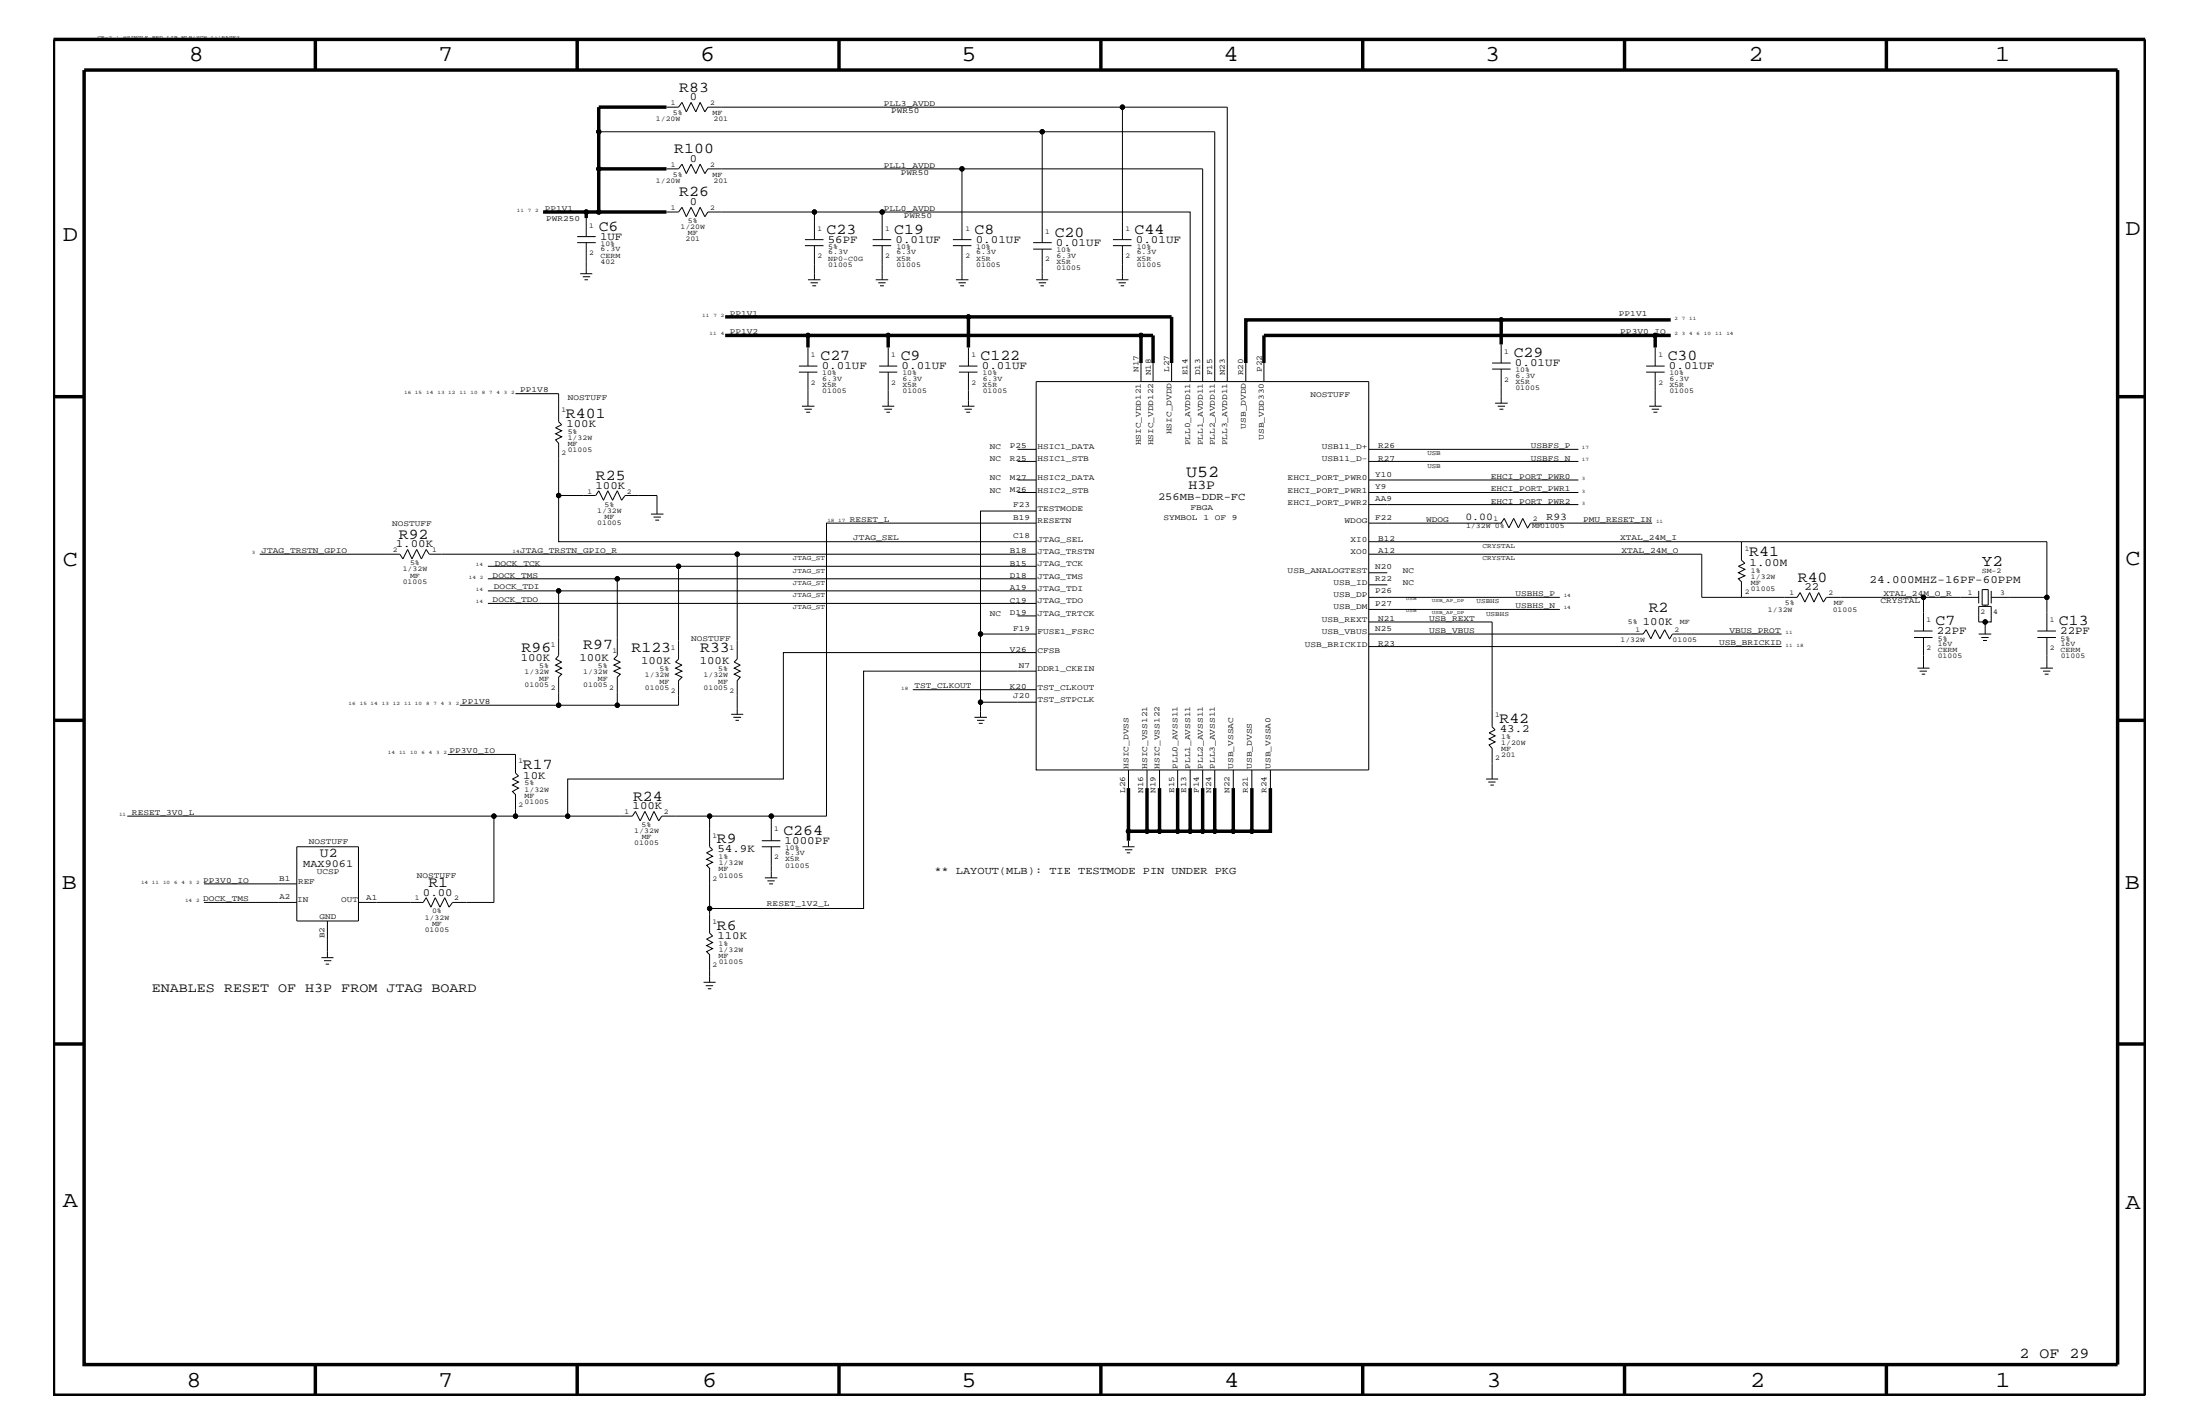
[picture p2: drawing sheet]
<svg xmlns="http://www.w3.org/2000/svg" width="432mm" height="279mm" viewBox="0 0 432 279" stroke-linecap="round" stroke-linejoin="round" font-family="sans-serif">
<g fill="none" stroke="#000" stroke-width=".2">
<path d="M117.5 25.9h87.1M130.8 33.1h2.4l.7-.9 .8 1.9 .9-1.9 1 1.9 .8-1.9 .9 1.9 .6-1h49.9M130.8 21h2.4l.7-.9 .8 1.9 .9-1.9 1 1.9 .8-1.9 .9 1.9 .6-1h81.4M113.3 47.6h3.6M113.3 46.4h3.6M113.9 53.7h2.3M114.4 54.3h1.4M114.7 54.9h.7M115.1 42.8v3.6M115.1 47.6v6.1M130.8 41.6h2.4l.7-.9 .8 1.8 .9-1.8 1 1.8 .8-1.8 .9 1.8 .6-.9h21v5.4M158 48.2h3.6"/>
<path d="M158 47h3.6M158.6 54.9h2.4M159.1 55.5h1.4M159.4 56.1h.8M159.9 41.6h13.2v5.4M159.9 48.2v6.7M171.3 48.2h3.6M171.3 47h3.6M171.9 54.9h2.4M172.4 55.5h1.4M172.7 56.1h.8M173.1 41.6h60.5v33.3"/>
<path d="M173.1 48.2v6.7M187 48.2h3.7M187 47h3.7M187.6 54.9h2.5M188.1 55.5h1.5M188.5 56.1h.7M188.8 47v-13.9h47.3v41.8M188.8 48.2v6.7M202.8 48.9h3.6M202.8 47.6h3.6M203.4 54.9h2.3M203.9 55.5h1.4"/>
<path d="M204.2 56.1h.7M204.6 47.6v-21.7h33.8v49M204.6 48.9v6M218.4 48.2h3.7M218.4 47h3.7M219.1 54.9h2.4M219.5 55.5h1.5M220 56.1h.6M220.3 47v-26h20.6v53.9M220.3 48.2v6.7M101.2 77.2h8.4v5.5l.6 .6-1.1 .6 1.1 .6-1.1 .6 1.1 .6-1.1 .6 .5 .7v10.2M156.8 73h3.6"/>
<path d="M156.8 71.8h3.6M157.4 79.7h2.5M158.6 68.2v3.6M158.6 73v6.7M172.6 73h3.5M172.6 71.8h3.5M173.1 79.7h2.4M174.3 68.2v3.6M174.3 73v6.7M188.2 73h3.7M188.2 71.8h3.7M188.8 79.7h2.5"/>
<path d="M190.1 68.2v3.6M190.1 73v6.7M203.4 74.9h65.2v76.2h-65.2zM223.9 71.2v3.7M226.3 71.2v3.7M230 71.2v3.7M244.5 71.2v3.7M248.1 71.2v3.7M292.9 72.4h3.6M292.9 71.2h3.6M293.5 79.1h2.4M294 79.7h1.4"/>
<path d="M294.6 67.6v3.6M294.6 72.4v6.7M323.1 73h3.6M323.1 71.8h3.6M323.7 79.7h2.4M324.9 68.2v3.6M324.9 73v6.7M157.9 80.3h1.4M158.2 80.9h.8M173.6 80.3h1.5M174 80.9h.7M189.3 80.3h1.5"/>
<path d="M189.7 80.9h.7M199.7 96.6h3.7M199.7 94.2h3.7M199.7 90.5h3.7M199.7 88.2h3.7M268.6 96.6h41.2M268.6 94.2h41.2M268.6 90.5h41.2M268.6 88.2h41.2M268.6 99h41.2M294.3 80.3h.8M324.2 80.3h1.4"/>
<path d="M324.5 80.9h.8M51 108.7h27.5l.6 1 .9-1.9 .9 1.9 .9-1.9 .9 1.9 1-1.9 .5 .9h60.5M95.8 113.6h25.4v15l-.7 .7 1.3 .6-1.3 .6 1.3 .6-1.3 .6 1.3 .6-.6 .6v5.5h-11.6v-5.5l.6-.6-1.1-.6 1.1-.6-1.1-.6 1.1-.6-1.1-.6 .5-.7v-12.7h93.8M95.8 115.9h13.8M95.8 118.4h107.6M95.8 111.1h107.6M121.2 113.6h82.2M127.8 100.9h2.4M128.3 101.5h1.4M128.6 102.1h.8M128.9 100.9v-3.7h-6.2l-.7 1-.8-1.9-1 1.9-.9-1.9-.9 1.9-.9-1.9-.6 .9h-7.3v9.1h93.8M133.2 111.1v18.2l-.6 .6 1.3 .6-1.3 .6 1.3 .6-1.3 .6 1.3 .6-.7 .6v4.9h-12"/>
<path d="M203.4 108.7h-58.7v20.6l-.6 .6 1.2 .6-1.2 .6 1.2 .6-1.2 .6 1.2 .6-.6 .6v6.7M203.4 100.3h-11v24.1M203.4 102.6h-41.2v57.5h-10.8M268.6 108.7h65.4v8.5h18.7l.6-.9 .9 1.8 1-1.8 .8 1.8 1-1.8 .9 1.8 .6-.9h19v6.6M268.6 117.2h37.6M268.6 106.3h133.1v10.9M268.6 102.6h26l.6-.9 1 1.9 .9-1.9 .9 1.9 .9-1.9 .9 1.9M268.6 114.8h3.7M268.6 119.6h37.6M268.6 112.4h3.7M324.3 102.6h-23.9l-.6 1.1M341.8 106.3v3.6l.7 .6-1.3 .6 1.3 .6-1.3 .7 1.3 .6-1.3 .6 .6 .6v3"/>
<path d="M377.5 117.2h10.9M388.4 119h2.4v3h-2.4zM388.4 115.9v2.5M389 115.7h1.2v3h-1.2zM389.6 118.7v.3M390.8 117.2h10.9v6.6M390.8 115.9v2.5M90.3 138.4h19.3M179.2 135.3h24.2M192.4 137.8v2.9M199.7 120.8h3.7M203.4 131.7h-33.9v46.6h-30.2v-7.9l-.6-.6 1.2-.6-1.2-.6 1.2-.6-1.2-.7 1.2-.6-.6-.6v-6h-9.4l-.6 1-.9-1.9-.9 1.9-.9-1.9-1 1.9-.9-1.9-.6 .9h-22.9"/>
<path d="M203.4 124.4h-11v13.4h11M203.4 128h-49.6v24.9h-42.4v7.2M268.6 122h24.3v20.6l.6 .6-1.2 .6 1.2 .6-1.2 .6 1.2 .6-1.2 .6 .6 .6v6.1M268.6 124.4h53.9l.6-.8 .9 1.7 .9-1.7 .9 1.7 .9-1.7 1 1.7M268.6 126.9h81.1M349.7 124.4h-21.4l-.6 1M375.7 125.1h3.6M375.7 123.8h3.6M376.3 131.1h2.4M376.8 131.7h1.4M377.2 132.3h.7M377.5 125.1v6"/>
<path d="M388.4 124.4h2.4M388.9 125.1h1.4M389.2 125.7h.8M389.6 122v2.4M399.9 125.1h3.6M399.9 123.8h3.6M400.5 131.1h2.4M401 131.7h1.4M401.3 132.3h.8M401.7 125.1v6M87.9 148h13.3v3.7l.6 .6-1.2 .6 1.2 .5-1.2 .6 1.2 .6-1.2 .7 .6 .6v4.2h-4.3v17h-8.1l-.7 .9-.8-1.9-.9 1.9-1-1.9-.8 1.9-.9-1.9-.6 1h-12.7M143.5 140.2h2.4"/>
<path d="M143.9 140.7h1.6M144.4 141.3h.6M191.3 140.7h2.4M191.8 141.3h1.4M192.1 141.9h.8M221.5 151.1v3.5M225.1 151.1v3.5M227.6 151.1v3.5M231.1 151.1v3.5M233.6 151.1v3.5M236.1 151.1v3.5M238.4 151.1v3.5"/>
<path d="M242.1 151.1v3.5M245.7 151.1v3.5M249.3 151.1v3.5M291.7 152.9h2.3M292.1 153.4h1.4M292.5 154h.7M25 160.1h71.9M40 177.1h18.3M40 173.4h18.3M58.3 166.1h12.1v14.6h-12.1zM139.3 178.3v4.8l.6 .6-1.2 .6 1.2 .6-1.2 .6 1.2 .6-1.2 .6 .6 .6v5.4M139.3 160.1h12.1v4.9"/>
<path d="M149.5 166.1h3.7M149.5 165h3.7M150.1 172.2h2.5M150.6 172.8h1.5M151 173.4h.7M151.4 166.1v6.1M220.3 166.1h2.4M220.8 166.7h1.5M221.1 167.3h.7M221.5 165v1.1M63.1 187.9h2.3M63.6 188.5h1.4"/>
<path d="M63.9 189.2h.7M64.3 180.7v7.2M138.1 192.7h2.4M138.5 193.4h1.5M138.9 194h.7"/>
<circle cx="117.5" cy="25.9" r=".42"/>
<circle cx="117.5" cy="33.1" r=".42"/>
<circle cx="188.8" cy="33.1" r=".42"/>
<circle cx="204.6" cy="25.9" r=".42"/>
<circle cx="220.3" cy="21" r=".42"/>
<circle cx="115.1" cy="41.6" r=".42"/>
<circle cx="117.5" cy="41.6" r=".42"/>
<circle cx="159.9" cy="41.6" r=".42"/>
<circle cx="173.1" cy="41.6" r=".42"/>
<circle cx="158.6" cy="65.8" r=".42"/>
<circle cx="174.3" cy="65.8" r=".42"/>
<circle cx="190.1" cy="62.2" r=".42"/>
<circle cx="223.9" cy="65.8" r=".42"/>
<circle cx="294.6" cy="62.8" r=".42"/>
<circle cx="324.9" cy="65.8" r=".42"/>
<circle cx="109.6" cy="97.2" r=".42"/>
<circle cx="109.6" cy="115.9" r=".42"/>
<circle cx="121.2" cy="113.6" r=".42"/>
<circle cx="133.2" cy="111.1" r=".42"/>
<circle cx="144.7" cy="108.7" r=".42"/>
<circle cx="377.5" cy="117.2" r=".42"/>
<circle cx="401.7" cy="117.2" r=".42"/>
<circle cx="109.6" cy="138.4" r=".42"/>
<circle cx="121.2" cy="138.4" r=".42"/>
<circle cx="192.4" cy="137.8" r=".42"/>
<circle cx="192.4" cy="124.4" r=".42"/>
<circle cx="389.6" cy="122" r=".42"/>
<circle cx="96.9" cy="160.1" r=".42"/>
<circle cx="101.2" cy="160.1" r=".42"/>
<circle cx="111.4" cy="160.1" r=".42"/>
<circle cx="139.3" cy="160.1" r=".42"/>
<circle cx="139.3" cy="178.3" r=".42"/>
<circle cx="151.4" cy="160.1" r=".42"/>
<circle cx="221.5" cy="163.1" r=".42"/>
<circle cx="225.1" cy="163.1" r=".42"/>
<circle cx="227.6" cy="163.1" r=".42"/>
<circle cx="231.1" cy="163.1" r=".42"/>
<circle cx="233.6" cy="163.1" r=".42"/>
<circle cx="236.1" cy="163.1" r=".42"/>
<circle cx="238.4" cy="163.1" r=".42"/>
<circle cx="242.1" cy="163.1" r=".42"/>
<circle cx="245.7" cy="163.1" r=".42"/>
</g>
<g fill="none" stroke="#000" stroke-width=".68" stroke-linecap="butt">
<path d="M10.5 7.7h410.5v266.1h-410.5zM16.5 13.7h399.1v254h-399.1zM61.9 7.7v6M113.3 7.7v6M164.7 7.7v6M216.1 7.7v6M267.5 7.7v6M318.9 7.7v6M370.2 7.7v6M117.5 33.1v8.5h-2.4v1.2M117.5 33.1h13.3M130.8 21h-13.3v12.1"/>
<path d="M106.6 41.6h8.5M117.5 41.6h13.3M10.5 77.8h6M142.3 65.8h16.3v2.4M142.3 62.2h87.7v9M158.6 65.8h15.7M174.3 65.8h49.6v5.4M174.3 65.8v2.4M190.1 62.2v6M223.9 65.8h2.4v5.4M294.6 62.8v4.8M324.9 68.2v-2.4h-76.8v5.4"/>
<path d="M324.9 65.8h3M327.9 62.8h-83.4v8.4M415.6 77.8h5.4M10.5 141.3h6M221.5 154.6v10.4M225.1 154.6v8.5h-3.6M227.6 154.6v8.5h-2.5M231.1 154.6v8.5M233.6 154.6v8.5M236.1 154.6v8.5h-2.5M238.4 154.6v8.5h-2.3M242.1 154.6v8.5h-3.7"/>
<path d="M245.7 154.6v8.5h-3.6M249.3 154.6v8.5h-3.6M415.6 141.3h5.4M227.6 163.1h6M10.5 204.8h6M415.6 204.8h5.4M61.9 267.7v6.1M113.3 267.7v6.1M164.7 267.7v6.1M216.1 268v5.8M267.5 267.7v6.1M318.9 267.7v6.1"/>
<path d="M370.2 267.7v6.1"/>
</g>
<g fill="#000">
<circle cx="117.5" cy="25.9" r=".42"/>
<circle cx="117.5" cy="33.1" r=".42"/>
<circle cx="188.8" cy="33.1" r=".42"/>
<circle cx="204.6" cy="25.9" r=".42"/>
<circle cx="220.3" cy="21" r=".42"/>
<circle cx="115.1" cy="41.6" r=".42"/>
<circle cx="117.5" cy="41.6" r=".42"/>
<circle cx="159.9" cy="41.6" r=".42"/>
<circle cx="173.1" cy="41.6" r=".42"/>
<circle cx="158.6" cy="65.8" r=".42"/>
<circle cx="174.3" cy="65.8" r=".42"/>
<circle cx="190.1" cy="62.2" r=".42"/>
<circle cx="223.9" cy="65.8" r=".42"/>
<circle cx="294.6" cy="62.8" r=".42"/>
<circle cx="324.9" cy="65.8" r=".42"/>
<circle cx="109.6" cy="97.2" r=".42"/>
<circle cx="109.6" cy="115.9" r=".42"/>
<circle cx="121.2" cy="113.6" r=".42"/>
<circle cx="133.2" cy="111.1" r=".42"/>
<circle cx="144.7" cy="108.7" r=".42"/>
<circle cx="377.5" cy="117.2" r=".42"/>
<circle cx="401.7" cy="117.2" r=".42"/>
<circle cx="109.6" cy="138.4" r=".42"/>
<circle cx="121.2" cy="138.4" r=".42"/>
<circle cx="192.4" cy="137.8" r=".42"/>
<circle cx="192.4" cy="124.4" r=".42"/>
<circle cx="389.6" cy="122" r=".42"/>
<circle cx="96.9" cy="160.1" r=".42"/>
<circle cx="101.2" cy="160.1" r=".42"/>
<circle cx="111.4" cy="160.1" r=".42"/>
<circle cx="139.3" cy="160.1" r=".42"/>
<circle cx="139.3" cy="178.3" r=".42"/>
<circle cx="151.4" cy="160.1" r=".42"/>
<circle cx="221.5" cy="163.1" r=".42"/>
<circle cx="225.1" cy="163.1" r=".42"/>
<circle cx="227.6" cy="163.1" r=".42"/>
<circle cx="231.1" cy="163.1" r=".42"/>
<circle cx="233.6" cy="163.1" r=".42"/>
<circle cx="236.1" cy="163.1" r=".42"/>
<circle cx="238.4" cy="163.1" r=".42"/>
<circle cx="242.1" cy="163.1" r=".42"/>
<circle cx="245.7" cy="163.1" r=".42"/>
</g>
<g font-size="4.5">
<text x="37.1" y="12.1">8</text>
<text x="86" y="12.1">7</text>
<text x="137.4" y="12.1">6</text>
<text x="188.7" y="12.1">5</text>
<text x="240.1" y="12.1">4</text>
<text x="291.5" y="12.1">3</text>
<text x="343.2" y="12.1">2</text>
<text x="391.6" y="12.1">1</text>
<text x="12.4" y="47.3">D</text>
<text x="417.2" y="46.2">D</text>
<text x="12.4" y="111">C</text>
<text x="417.2" y="110.8">C</text>
<text x="12.1" y="174.5">B</text>
<text x="417.1" y="174.4">B</text>
<text x="12.4" y="236.8">A</text>
<text x="417.2" y="237.2">A</text>
<text x="36.6" y="272.1">8</text>
<text x="86" y="272.1">7</text>
<text x="137.8" y="272.1">6</text>
<text x="188.7" y="272.1">5</text>
<text x="240.3" y="272.1">4</text>
<text x="291.8" y="272.1">3</text>
<text x="343.5" y="272.1">2</text>
<text x="391.7" y="272.1">1</text>
</g>
<text font-size="3.3" x="232.8" y="93.6">U52</text>
<text font-size="3.1" x="389" y="111.1">Y2</text>
<g font-size="3">
<text x="133.3" y="18">R83</text>
<text x="132.3" y="30.1">R100</text>
<text x="133.3" y="38.6">R26</text>
<text x="117.5" y="45.2">C6</text>
<text x="162.2" y="45.8">C23</text>
<text x="175.5" y="45.8">C19</text>
<text x="191.3" y="45.8">C8</text>
<text x="207" y="46.4">C20</text>
<text x="222.7" y="45.8">C44</text>
<text x="161" y="70.6">C27</text>
<text x="176.8" y="70.6">C9</text>
<text x="192.4" y="70.6">C122</text>
<text x="297.1" y="70">C29</text>
<text x="327.3" y="70.6">C30</text>
<text x="111.1" y="82">R401</text>
<text x="117" y="94.2">R25</text>
<text x="78.3" y="105.7">R92</text>
<text x="343.3" y="109.2">R41</text>
<text x="352.8" y="114.2">R40</text>
<text x="323.6" y="120.2">R2</text>
<text x="379.9" y="122.6">C7</text>
<text x="404.1" y="122.6">C13</text>
<text x="102.4" y="128">R96</text>
<text x="114.5" y="127.4">R97</text>
<text x="124" y="128">R123</text>
<text x="137.4" y="128">R33</text>
<text x="294.3" y="141.8">R42</text>
<text x="102.6" y="150.9">R17</text>
<text x="124.2" y="157.1">R24</text>
<text x="140.7" y="165.5">R9</text>
<text x="153.8" y="163.8">C264</text>
<text x="84.1" y="174">R1</text>
<text x="140.7" y="182.4">R6</text>
<text x="396.4" y="266.5">2 OF 29</text>
</g>
<g font-size="2.6">
<text x="233.3" y="96">H3P</text>
<text x="62.8" y="168.2">U2</text>
<text x="29.8" y="194.6">ENABLES RESET OF H3P FROM JTAG BOARD</text>
</g>
<g font-size="2.2">
<text x="135.4" y="19.7">0</text>
<text x="135.4" y="31.8">0</text>
<text x="135.4" y="40.2">0</text>
<text x="117.8" y="47">1UF</text>
<text x="162.5" y="47.6">56PF</text>
<text x="175.8" y="47.6">0.01UF</text>
<text x="191.5" y="47.6">0.01UF</text>
<text x="222.9" y="47.6">0.01UF</text>
<text x="207.3" y="48.2">0.01UF</text>
<text x="297.3" y="71.8">0.01UF</text>
<text x="161.3" y="72.4">0.01UF</text>
<text x="177" y="72.4">0.01UF</text>
<text x="192.7" y="72.4">0.01UF</text>
<text x="327.6" y="72.4">0.01UF</text>
<text x="111.2" y="83.8">100K</text>
<text x="116.9" y="95.9">100K</text>
<text x="77.7" y="107.4">1.00K</text>
<text x="343.4" y="111">1.00M</text>
<text x="354.2" y="115.9">22</text>
<text x="366.9" y="114.3">24.000MHZ-16PF-60PPM</text>
<text x="322.5" y="122.5">100K</text>
<text x="380.2" y="124.4">22PF</text>
<text x="404.4" y="124.4">22PF</text>
<text x="102.2" y="129.7">100K</text>
<text x="113.7" y="129.7">100K</text>
<text x="125.8" y="130.3">100K</text>
<text x="137.3" y="130.3">100K</text>
<text x="294.4" y="143.6">43.2</text>
<text x="102.7" y="152.8">10K</text>
<text x="124.2" y="158.8">100K</text>
<text x="140.8" y="167.2">54.9K</text>
<text x="154" y="165.6">1000PF</text>
<text x="83" y="175.7">0.00</text>
<text x="140.8" y="184.2">110K</text>
</g>
<g font-size="2.1">
<text x="227.3" y="98.2">256MB-DDR-FC</text>
<text x="59.5" y="170">MAX9061</text>
<text x="183.4" y="171.6">** LAYOUT(MLB): TIE TESTMODE PIN UNDER PKG</text>
</g>
<g font-size="2">
<text x="287.6" y="102">0.00</text>
<text x="303.5" y="102.1">R93</text>
</g>
<g font-size="1.6">
<text x="173.5" y="20.8">PLL3_AVDD</text>
<text x="174.9" y="22.2">PWR50</text>
<text x="173.5" y="32.9">PLL1_AVDD</text>
<text x="176.8" y="34.3">PWR50</text>
<text x="106.9" y="41.3">PP1V1</text>
<text x="173.5" y="41.3">PLL0_AVDD</text>
<text x="107.2" y="43.4">PWR250</text>
<text x="177.4" y="42.8">PWR50</text>
<text x="143.3" y="65.6">PP1V2</text>
<text x="143.3" y="61.9">PP1V1</text>
<text x="317.8" y="62.1">PP1V1</text>
<text x="318" y="65.6">PP3V0_IO</text>
<text x="102.1" y="77">PP1V8</text>
<text x="223.4" y="73" transform="rotate(-90 223.4 73)">N17</text>
<text x="225.9" y="73.6" transform="rotate(-90 225.9 73.6)">N18</text>
<text x="229.4" y="73" transform="rotate(-90 229.4 73)">L27</text>
<text x="233.1" y="73.6" transform="rotate(-90 233.1 73.6)">E14</text>
<text x="235.5" y="73.6" transform="rotate(-90 235.5 73.6)">D13</text>
<text x="237.9" y="73.6" transform="rotate(-90 237.9 73.6)">F15</text>
<text x="240.4" y="73.6" transform="rotate(-90 240.4 73.6)">N23</text>
<text x="244" y="73.6" transform="rotate(-90 244 73.6)">R20</text>
<text x="247.6" y="73" transform="rotate(-90 247.6 73)">P22</text>
<text x="257.2" y="77.8">NOSTUFF</text>
<text x="111.4" y="78.5">NOSTUFF</text>
<text x="194.3" y="88.2">NC</text>
<text x="198.2" y="88">P25</text>
<text x="203.6" y="88.2">HSIC1_DATA</text>
<text x="223.9" y="87.4" transform="rotate(-90 223.9 87.4)">HSIC_VDD121</text>
<text x="226.3" y="87.4" transform="rotate(-90 226.3 87.4)">HSIC_VDD122</text>
<text x="230" y="85.2" transform="rotate(-90 230 85.2)">HSIC_DVDD</text>
<text x="233.6" y="87.4" transform="rotate(-90 233.6 87.4)">PLL0_AVDD11</text>
<text x="236.1" y="87.4" transform="rotate(-90 236.1 87.4)">PLL1_AVDD11</text>
<text x="238.4" y="87.4" transform="rotate(-90 238.4 87.4)">PLL2_AVDD11</text>
<text x="240.9" y="87.4" transform="rotate(-90 240.9 87.4)">PLL3_AVDD11</text>
<text x="244.5" y="84.1" transform="rotate(-90 244.5 84.1)">USB_DVDD</text>
<text x="248.1" y="86.3" transform="rotate(-90 248.1 86.3)">USB_VDD330</text>
<text x="259.4" y="88.2">USB11_D+</text>
<text x="270.5" y="88">R26</text>
<text x="300.5" y="87.9">USBFS_P</text>
<text x="194.3" y="90.5">NC</text>
<text x="194.3" y="94.2">NC</text>
<text x="198.2" y="90.5">R25</text>
<text x="198.2" y="94.1">M27</text>
<text x="203.6" y="94.2">HSIC2_DATA</text>
<text x="203.6" y="90.5">HSIC1_STB</text>
<text x="252.7" y="94.2">EHCI_PORT_PWR0</text>
<text x="259.4" y="90.5">USB11_D-</text>
<text x="269.9" y="93.5">Y10</text>
<text x="269.9" y="95.9">Y9</text>
<text x="270.5" y="90.5">R27</text>
<text x="292.6" y="93.9">EHCI_PORT_PWR0</text>
<text x="300.5" y="90.4">USBFS_N</text>
<text x="194.3" y="96.6">NC</text>
<text x="198.2" y="96.5">M26</text>
<text x="198.9" y="102">B19</text>
<text x="198.9" y="99.5">F23</text>
<text x="203.6" y="96.6">HSIC2_STB</text>
<text x="203.6" y="100.3">TESTMODE</text>
<text x="233.6" y="100">FBGA</text>
<text x="252.7" y="99">EHCI_PORT_PWR2</text>
<text x="252.7" y="96.6">EHCI_PORT_PWR1</text>
<text x="269.9" y="102">F22</text>
<text x="269.9" y="98.3">AA9</text>
<text x="292.6" y="96.4">EHCI_PORT_PWR1</text>
<text x="292.6" y="98.8">EHCI_PORT_PWR2</text>
<text x="77" y="103.2">NOSTUFF</text>
<text x="166.8" y="102.4">RESET_L</text>
<text x="167.5" y="106">JTAG_SEL</text>
<text x="198.9" y="105.6">C18</text>
<text x="203.6" y="106.3">JTAG_SEL</text>
<text x="203.6" y="102.6">RESETN</text>
<text x="228.3" y="102.1">SYMBOL 1 OF 9</text>
<text x="263.9" y="102.6">WDOG</text>
<text x="265.1" y="106.3">XI0</text>
<text x="270.5" y="106.2">B12</text>
<text x="279.9" y="102.4">WDOG</text>
<text x="310.7" y="102.4">PMU_RESET_IN</text>
<text x="318" y="106">XTAL_24M_I</text>
<text x="51.3" y="108.5">JTAG_TRSTN_GPIO</text>
<text x="96.7" y="113.3">DOCK_TMS</text>
<text x="97.1" y="111">DOCK_TCK</text>
<text x="102.1" y="108.5">JTAG_TRSTN_GPIO_R</text>
<text x="198.2" y="111">B15</text>
<text x="198.2" y="113.4">D18</text>
<text x="198.2" y="108.6">B18</text>
<text x="203.6" y="108.7">JTAG_TRSTN</text>
<text x="203.6" y="113.6">JTAG_TMS</text>
<text x="203.6" y="111.1">JTAG_TCK</text>
<text x="252.7" y="112.4">USB_ANALOGTEST</text>
<text x="265.1" y="108.7">XO0</text>
<text x="269.9" y="111.6">N20</text>
<text x="270.5" y="108.6">A12</text>
<text x="275.3" y="112.4">NC</text>
<text x="318.3" y="108.5">XTAL_24M_O</text>
<text x="96.7" y="118.1">DOCK_TDO</text>
<text x="96.9" y="115.6">DOCK_TDI</text>
<text x="198.2" y="115.9">A19</text>
<text x="198.2" y="118.3">C19</text>
<text x="203.6" y="118.4">JTAG_TDO</text>
<text x="203.6" y="115.9">JTAG_TDI</text>
<text x="261.7" y="119.6">USB_DM</text>
<text x="261.7" y="117.2">USB_DP</text>
<text x="261.7" y="114.8">USB_ID</text>
<text x="269.9" y="114.1">R22</text>
<text x="269.9" y="118.9">P27</text>
<text x="269.9" y="116.4">P26</text>
<text x="275.3" y="114.8">NC</text>
<text x="297.4" y="119.3">USBHS_N</text>
<text x="297.4" y="117">USBHS_P</text>
<text x="369.1" y="118.4">CRYSTAL</text>
<text x="369.7" y="117">XTAL_24M_O_R</text>
<text x="135.6" y="125.7">NOSTUFF</text>
<text x="194.3" y="120.8">NC</text>
<text x="198.2" y="120.7">D19</text>
<text x="198.9" y="123.7">F19</text>
<text x="203.6" y="124.4">FUSE1_FSRC</text>
<text x="203.6" y="120.8">JTAG_TRTCK</text>
<text x="259.4" y="124.4">USB_VBUS</text>
<text x="259.4" y="122">USB_REXT</text>
<text x="269.9" y="123.7">N25</text>
<text x="270.5" y="121.9">N21</text>
<text x="280.5" y="121.8">USB_REXT</text>
<text x="280.5" y="124.2">USB_VBUS</text>
<text x="339.4" y="124.1">VBUS_PROT</text>
<text x="198.2" y="128">V26</text>
<text x="200" y="131">N7</text>
<text x="203.6" y="131.7">DDR1_CKEIN</text>
<text x="203.6" y="128">CFSB</text>
<text x="256.1" y="126.9">USB_BRICKID</text>
<text x="270.5" y="126.8">R23</text>
<text x="337.4" y="126.6">USB_BRICKID</text>
<text x="179.5" y="135.1">TST_CLKOUT</text>
<text x="198.2" y="135.2">K20</text>
<text x="198.9" y="137">J20</text>
<text x="203.6" y="135.3">TST_CLKOUT</text>
<text x="203.6" y="137.8">TST_STPCLK</text>
<text x="90.7" y="138.1">PP1V8</text>
<text x="88.2" y="147.8">PP3V0_IO</text>
<text x="220.8" y="155.6" transform="rotate(-90 220.8 155.6)">L26</text>
<text x="221.5" y="150.8" transform="rotate(-90 221.5 150.8)">HSIC_DVSS</text>
<text x="224.4" y="155.6" transform="rotate(-90 224.4 155.6)">N16</text>
<text x="225.1" y="150.8" transform="rotate(-90 225.1 150.8)">HSIC_VSS121</text>
<text x="226.8" y="155.6" transform="rotate(-90 226.8 155.6)">N19</text>
<text x="227.6" y="150.8" transform="rotate(-90 227.6 150.8)">HSIC_VSS122</text>
<text x="230.5" y="155.6" transform="rotate(-90 230.5 155.6)">E15</text>
<text x="231.1" y="150.8" transform="rotate(-90 231.1 150.8)">PLL0_AVSS11</text>
<text x="232.8" y="155.6" transform="rotate(-90 232.8 155.6)">E13</text>
<text x="233.6" y="150.8" transform="rotate(-90 233.6 150.8)">PLL1_AVSS11</text>
<text x="235.3" y="155.6" transform="rotate(-90 235.3 155.6)">F14</text>
<text x="236.1" y="150.8" transform="rotate(-90 236.1 150.8)">PLL2_AVSS11</text>
<text x="237.7" y="155.6" transform="rotate(-90 237.7 155.6)">N24</text>
<text x="238.4" y="150.8" transform="rotate(-90 238.4 150.8)">PLL3_AVSS11</text>
<text x="241.3" y="155.6" transform="rotate(-90 241.3 155.6)">N22</text>
<text x="242.1" y="150.8" transform="rotate(-90 242.1 150.8)">USB_VSSAC</text>
<text x="244.9" y="155.6" transform="rotate(-90 244.9 155.6)">R21</text>
<text x="245.7" y="150.8" transform="rotate(-90 245.7 150.8)">USB_DVSS</text>
<text x="248.6" y="155.6" transform="rotate(-90 248.6 155.6)">R24</text>
<text x="249.3" y="150.8" transform="rotate(-90 249.3 150.8)">USB_VSSA0</text>
<text x="25.9" y="159.9">RESET_3V0_L</text>
<text x="60.6" y="165.6">NOSTUFF</text>
<text x="39.9" y="173.2">PP3V0_IO</text>
<text x="54.8" y="172.8">B1</text>
<text x="58.5" y="173.4">REF</text>
<text x="62.2" y="171.6">UCSP</text>
<text x="81.8" y="172.2">NOSTUFF</text>
<text x="39.9" y="176.8">DOCK_TMS</text>
<text x="54.9" y="176.5">A2</text>
<text x="58.3" y="177.1">IN</text>
<text x="67" y="177.1">OUT</text>
<text x="71.9" y="176.6">A1</text>
<text x="150.5" y="177.7">RESET_1V2_L</text>
<text x="62.7" y="180.3">GND</text>
<text x="63.7" y="184.1" transform="rotate(-90 63.7 184.1)">B2</text>
</g>
<g font-size="1.4">
<text x="128.7" y="23.8">1/20W</text>
<text x="131.7" y="20.7">1</text>
<text x="132" y="22.6">5%</text>
<text x="139.4" y="20.7">2</text>
<text x="139.8" y="22.6">MF</text>
<text x="140" y="23.8">201</text>
<text x="128.7" y="35.9">1/20W</text>
<text x="131.7" y="32.8">1</text>
<text x="132" y="34.7">5%</text>
<text x="139.4" y="32.8">2</text>
<text x="139.8" y="34.7">MF</text>
<text x="140" y="35.9">201</text>
<text x="131.7" y="41.3">1</text>
<text x="139.4" y="41.3">2</text>
<text x="115.7" y="44.6">1</text>
<text x="133.6" y="45">1/20W</text>
<text x="134.5" y="47.4">201</text>
<text x="135" y="46.2">MF</text>
<text x="135" y="43.8">5%</text>
<text x="160.4" y="45.2">1</text>
<text x="173.7" y="45.2">1</text>
<text x="189.5" y="45.2">1</text>
<text x="205.1" y="45.8">1</text>
<text x="220.9" y="45.2">1</text>
<text x="115.7" y="50.1">2</text>
<text x="117.9" y="48.2">10%</text>
<text x="117.9" y="51.8">402</text>
<text x="117.9" y="49.3">6.3V</text>
<text x="117.9" y="50.6">CERM</text>
<text x="160.4" y="50.7">2</text>
<text x="162.6" y="51.2">NP0-C0G</text>
<text x="162.6" y="52.4">01005</text>
<text x="162.6" y="49.9">6.3V</text>
<text x="162.6" y="48.9">5%</text>
<text x="173.7" y="50.7">2</text>
<text x="175.9" y="51.2">X5R</text>
<text x="175.9" y="48.9">10%</text>
<text x="175.9" y="52.4">01005</text>
<text x="175.9" y="49.9">6.3V</text>
<text x="189.5" y="50.7">2</text>
<text x="191.6" y="49.9">6.3V</text>
<text x="191.6" y="52.4">01005</text>
<text x="191.6" y="51.2">X5R</text>
<text x="191.6" y="48.9">10%</text>
<text x="205.1" y="51.3">2</text>
<text x="207.3" y="52.9">01005</text>
<text x="207.3" y="50.6">6.3V</text>
<text x="207.3" y="51.8">X5R</text>
<text x="207.3" y="49.5">10%</text>
<text x="220.9" y="50.7">2</text>
<text x="223.1" y="48.9">10%</text>
<text x="223.1" y="51.2">X5R</text>
<text x="223.1" y="49.9">6.3V</text>
<text x="223.1" y="52.4">01005</text>
<text x="159.2" y="70">1</text>
<text x="174.9" y="70">1</text>
<text x="190.7" y="70">1</text>
<text x="295.2" y="69.4">1</text>
<text x="325.5" y="70">1</text>
<text x="159.2" y="75.5">2</text>
<text x="161.4" y="73.6">10%</text>
<text x="161.4" y="76">X5R</text>
<text x="161.4" y="74.7">6.3V</text>
<text x="161.4" y="77.2">01005</text>
<text x="174.9" y="75.5">2</text>
<text x="177.1" y="77.2">01005</text>
<text x="177.1" y="73.6">10%</text>
<text x="177.1" y="76">X5R</text>
<text x="177.1" y="74.7">6.3V</text>
<text x="190.7" y="75.5">2</text>
<text x="192.9" y="76">X5R</text>
<text x="192.9" y="73.6">10%</text>
<text x="192.9" y="77.2">01005</text>
<text x="192.9" y="74.7">6.3V</text>
<text x="295.2" y="74.9">2</text>
<text x="297.4" y="74.1">6.3V</text>
<text x="297.4" y="76.6">01005</text>
<text x="297.4" y="73">10%</text>
<text x="297.4" y="75.3">X5R</text>
<text x="325.5" y="75.5">2</text>
<text x="327.7" y="74.7">6.3V</text>
<text x="327.7" y="76">X5R</text>
<text x="327.7" y="73.6">10%</text>
<text x="327.7" y="77.2">01005</text>
<text x="110.2" y="80.9">1</text>
<text x="110.2" y="89.4">2</text>
<text x="111.4" y="87.6">MF</text>
<text x="111.4" y="85.1">5%</text>
<text x="111.4" y="88.8">01005</text>
<text x="111.4" y="86.3">1/32W</text>
<text x="280.2" y="89.4">USB</text>
<text x="280.2" y="91.8">USB</text>
<text x="115.3" y="96.9">1</text>
<text x="117.2" y="100.6">1/32W</text>
<text x="118.7" y="99.4">5%</text>
<text x="118.7" y="101.8">MF</text>
<text x="123" y="96.9">2</text>
<text x="117.2" y="103.1">01005</text>
<text x="287.7" y="103.7">1/32W 0%</text>
<text x="291" y="107.5">CRYSTAL</text>
<text x="293.1" y="102.3">1</text>
<text x="300.7" y="103.7">MF01005</text>
<text x="300.8" y="102.3">2</text>
<text x="77.1" y="108.3">2</text>
<text x="79" y="112.1">1/32W</text>
<text x="80.5" y="110.9">5%</text>
<text x="80.5" y="113.3">MF</text>
<text x="84.8" y="108.3">1</text>
<text x="155.6" y="112.4">JTAG_ST</text>
<text x="155.6" y="109.9">JTAG_ST</text>
<text x="291" y="109.9">CRYSTAL</text>
<text x="342.5" y="108.1">1</text>
<text x="343.7" y="113.6">1/32W</text>
<text x="343.7" y="112.4">1%</text>
<text x="389" y="112.5">SM-2</text>
<text x="79" y="114.5">01005</text>
<text x="155.6" y="117.2">JTAG_ST</text>
<text x="155.6" y="119.6">JTAG_ST</text>
<text x="155.6" y="114.8">JTAG_ST</text>
<text x="289.8" y="118.4">USBHS</text>
<text x="342.5" y="116.6">2</text>
<text x="343.7" y="115.9">01005</text>
<text x="343.7" y="114.8">MF</text>
<text x="350.3" y="118.7">5%</text>
<text x="351.2" y="116.8">1</text>
<text x="358.9" y="116.8">2</text>
<text x="360" y="118.7">MF</text>
<text x="386.2" y="116.8">1</text>
<text x="392.6" y="116.8">3</text>
<text x="291.7" y="120.8">USBHS</text>
<text x="319.5" y="122.4">5%</text>
<text x="321" y="124.1">1</text>
<text x="328.7" y="124.1">2</text>
<text x="329.7" y="122.4">MF</text>
<text x="347" y="120">1/32W</text>
<text x="359.7" y="120">01005</text>
<text x="378.1" y="122">1</text>
<text x="380.3" y="125.7">5%</text>
<text x="388.7" y="120.4">2</text>
<text x="391.2" y="120.4">4</text>
<text x="402.3" y="122">1</text>
<text x="404.5" y="125.7">5%</text>
<text x="105.8" y="131.1">5%</text>
<text x="108.1" y="126.9">1</text>
<text x="117.3" y="131.1">5%</text>
<text x="120.2" y="128">1</text>
<text x="129.5" y="131.7">5%</text>
<text x="131.7" y="127.5">1</text>
<text x="141" y="131.7">5%</text>
<text x="143.2" y="127.5">1</text>
<text x="318.1" y="126">1/32W</text>
<text x="328.3" y="126">01005</text>
<text x="378.1" y="127.5">2</text>
<text x="380.3" y="128">CERM</text>
<text x="380.3" y="126.8">16V</text>
<text x="380.3" y="129.1">01005</text>
<text x="402.3" y="127.5">2</text>
<text x="404.5" y="128">CERM</text>
<text x="404.5" y="129.1">01005</text>
<text x="404.5" y="126.8">16V</text>
<text x="103" y="132.3">1/32W</text>
<text x="103" y="134.7">01005</text>
<text x="105.8" y="133.5">MF</text>
<text x="108.1" y="135.3">2</text>
<text x="114.5" y="132.3">1/32W</text>
<text x="114.5" y="134.7">01005</text>
<text x="117.3" y="133.5">MF</text>
<text x="119.5" y="135.3">2</text>
<text x="126.6" y="132.9">1/32W</text>
<text x="126.6" y="135.3">01005</text>
<text x="129.5" y="134.1">MF</text>
<text x="131.7" y="135.9">2</text>
<text x="138.1" y="132.9">1/32W</text>
<text x="138.1" y="135.3">01005</text>
<text x="141" y="134.1">MF</text>
<text x="143.2" y="135.9">2</text>
<text x="293.5" y="140.7">1</text>
<text x="101.8" y="149.8">1</text>
<text x="293.5" y="149.2">2</text>
<text x="294.6" y="147.4">MF</text>
<text x="294.6" y="145">1%</text>
<text x="294.6" y="146.2">1/20W</text>
<text x="294.6" y="148.6">201</text>
<text x="103" y="154">5%</text>
<text x="103" y="155.3">1/32W</text>
<text x="101.8" y="158.3">2</text>
<text x="103" y="156.5">MF</text>
<text x="103" y="157.7">01005</text>
<text x="122.6" y="159.7">1</text>
<text x="130.3" y="159.7">2</text>
<text x="124.5" y="163.5">1/32W</text>
<text x="124.5" y="165.9">01005</text>
<text x="125.9" y="162.2">5%</text>
<text x="125.9" y="164.7">MF</text>
<text x="139.9" y="164.4">1</text>
<text x="152" y="163.1">1</text>
<text x="154.1" y="167.8">6.3V</text>
<text x="154.1" y="166.7">10%</text>
<text x="139.9" y="172.8">2</text>
<text x="141.1" y="168.6">1%</text>
<text x="141.1" y="171">MF</text>
<text x="141.1" y="172.2">01005</text>
<text x="141.1" y="169.8">1/32W</text>
<text x="152" y="168.6">2</text>
<text x="154.1" y="170.3">01005</text>
<text x="154.1" y="169">X5R</text>
<text x="81.4" y="176.6">1</text>
<text x="84.8" y="179.2">0%</text>
<text x="89.2" y="176.6">2</text>
<text x="83.4" y="182.8">01005</text>
<text x="83.4" y="180.5">1/32W</text>
<text x="84.8" y="181.6">MF</text>
<text x="139.9" y="181.3">1</text>
<text x="141.1" y="185.5">1%</text>
<text x="139.9" y="189.8">2</text>
<text x="141.1" y="187.9">MF</text>
<text x="141.1" y="186.7">1/32W</text>
<text x="141.1" y="189.2">01005</text>
</g>
<g font-size="1">
<text x="19.1" y="7.7">CR-2</text>
<text x="22.7" y="7.7">:</text>
<text x="24.1" y="7.7">@SINGLE_BRD_LIB.MLB(SCH_1):PAGE2</text>
<text x="101.4" y="41.6">11</text>
<text x="103.6" y="41.6">7</text>
<text x="105.1" y="41.6">2</text>
<text x="137.8" y="62.2">11</text>
<text x="139.3" y="65.8">11</text>
<text x="140" y="62.2">7</text>
<text x="141.5" y="65.8">4</text>
<text x="141.5" y="62.2">2</text>
<text x="328.7" y="62.8">2</text>
<text x="328.7" y="65.8">2</text>
<text x="330.1" y="62.8">7</text>
<text x="330.1" y="65.8">3</text>
<text x="331.6" y="65.8">4</text>
<text x="331.6" y="62.8">11</text>
<text x="333" y="65.8">6</text>
<text x="334.4" y="65.8">10</text>
<text x="336.6" y="65.8">11</text>
<text x="338.8" y="65.8">14</text>
<text x="79.3" y="77.2">16 15</text>
<text x="83.7" y="77.2">14</text>
<text x="85.9" y="77.2">13 12</text>
<text x="90.2" y="77.2">11</text>
<text x="92.4" y="77.2">10</text>
<text x="94.6" y="77.2">8</text>
<text x="96" y="77.2">7</text>
<text x="97.5" y="77.2">4</text>
<text x="98.9" y="77.2">3</text>
<text x="100.3" y="77.2">2</text>
<text x="310.5" y="88.2">17</text>
<text x="310.5" y="90.5">17</text>
<text x="310.5" y="94.2">3</text>
<text x="310.5" y="96.6">3</text>
<text x="310.5" y="99">3</text>
<text x="162.4" y="102.4">18 17</text>
<text x="325" y="102.6">11</text>
<text x="49.4" y="108.7">3</text>
<text x="92" y="113.6">14 2</text>
<text x="93.4" y="111.1">14</text>
<text x="100.6" y="108.5">14</text>
<text x="93.4" y="115.9">14</text>
<text x="93.4" y="118.4">14</text>
<text x="275.9" y="117.8">USB</text>
<text x="281" y="118.1">USB_AP_DP</text>
<text x="306.9" y="119.6">14</text>
<text x="306.9" y="117.2">14</text>
<text x="275.9" y="120.2">USB</text>
<text x="281" y="120.5">USB_AP_DP</text>
<text x="350.4" y="124.4">11</text>
<text x="350.4" y="126.9">11</text>
<text x="352.6" y="126.9">18</text>
<text x="176.9" y="135.3">18</text>
<text x="68.4" y="138.4">16</text>
<text x="70.6" y="138.4">15 14</text>
<text x="74.9" y="138.4">13</text>
<text x="77.1" y="138.4">12</text>
<text x="79.3" y="138.4">11 10</text>
<text x="83.7" y="138.4">8</text>
<text x="85.1" y="138.4">7</text>
<text x="86.5" y="138.4">4</text>
<text x="88" y="138.4">3</text>
<text x="89.5" y="138.4">2</text>
<text x="76.1" y="148">14</text>
<text x="78.3" y="148">11</text>
<text x="80.5" y="148">10</text>
<text x="82.7" y="148">6</text>
<text x="84.2" y="148">4</text>
<text x="85.6" y="148">3</text>
<text x="87" y="148">2</text>
<text x="23.4" y="160.1">11</text>
<text x="27.7" y="173.4">14 11</text>
<text x="32" y="173.4">10</text>
<text x="34.2" y="173.4">6</text>
<text x="35.6" y="173.4">4</text>
<text x="37.1" y="173.4">3</text>
<text x="38.5" y="173.4">2</text>
<text x="36.3" y="177.1">14</text>
<text x="38.5" y="177.1">2</text>
</g>
</svg>
